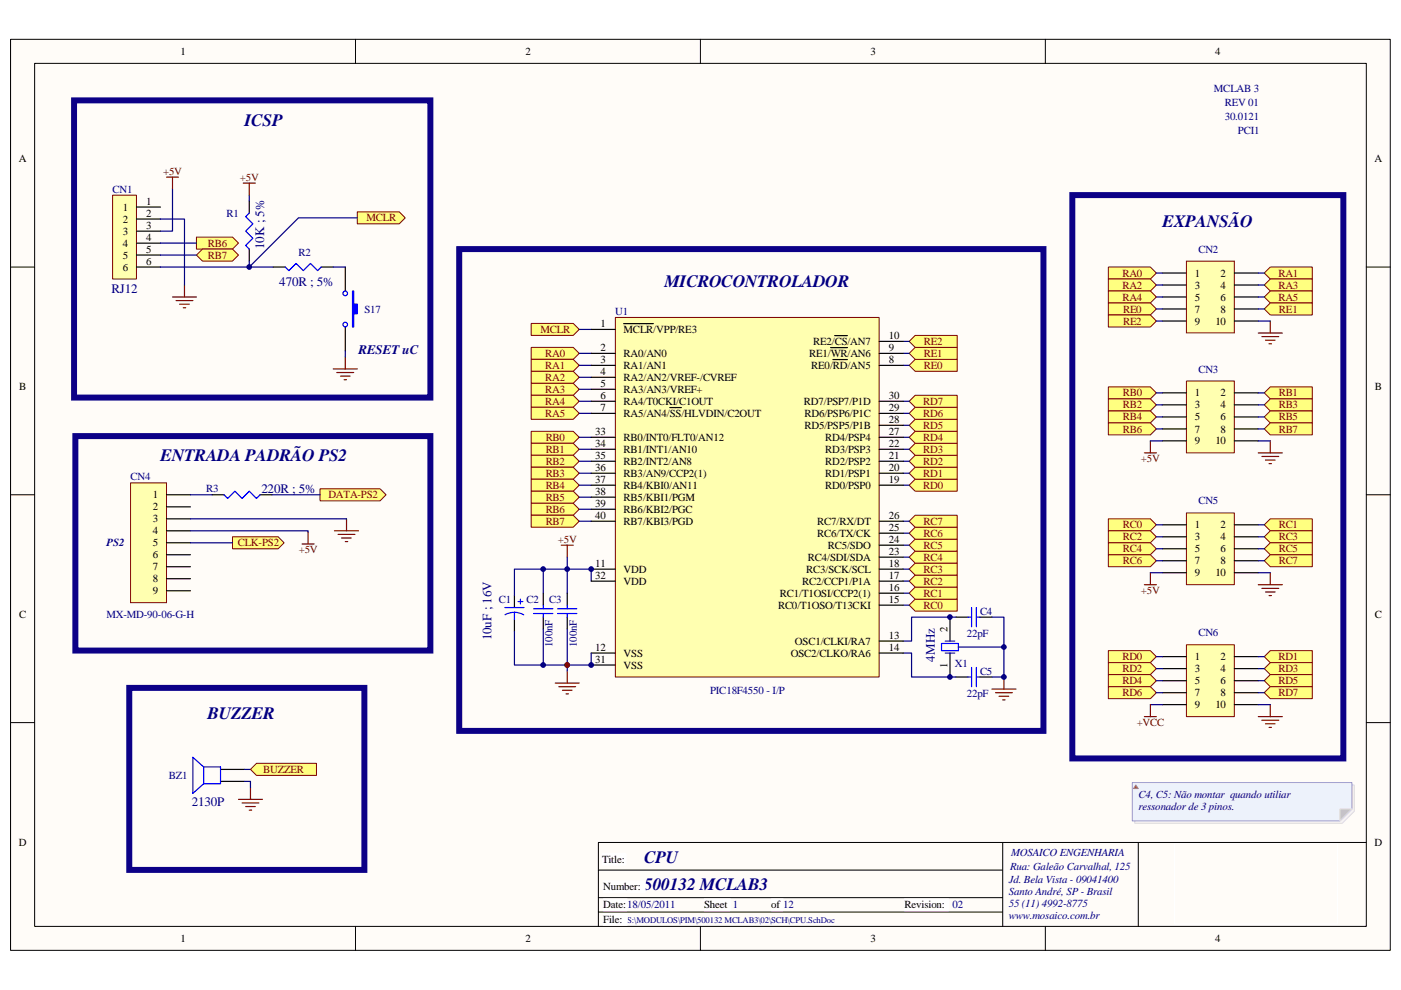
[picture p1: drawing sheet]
<svg xmlns="http://www.w3.org/2000/svg" width="297mm" height="210mm" viewBox="0 0 297 210" stroke-linecap="round" stroke-linejoin="round" font-family="sans-serif">
<path d="M2.3 8.4h292.5v193.2h-292.5z" fill="#fffcf8"/>
<path d="M2.2 8.3h292.6v193.3h-292.6z" fill="none" stroke="#000" stroke-width=".21"/>
<path d="M7.4 13.5h282.3v183h-282.3z" fill="#fffcf8"/>
<g fill="none" stroke="#000" stroke-width=".21">
<path d="M7.3 13.4h282.4v183.1h-282.4zM75.4 8.3v5.1M148.5 8.3v5.1M221.6 8.3v5.1M2.2 56.6h5.1M289.7 56.6h5.1M2.2 104.9h5.1M289.7 104.9h5.1M2.2 153.3h5.1M289.7 153.3h5.1M75.4 196.5v5.1M148.5 196.5v5.1"/>
<path d="M221.6 196.5v5.1"/>
</g>
<circle cx="120.3" cy="141" r=".5" fill="#000080" stroke="#000080" stroke-width=".21"/>
<path d="M127.7 181h5v2.5h-5z" fill="#fff"/>
<path d="M127.7 181h5v2.5h-5z" fill="none" stroke="#fff" stroke-width=".21"/>
<path d="M127.9 186.9h8.9v2.5h-8.9z" fill="#fff"/>
<path d="M127.9 186.9h8.9v2.5h-8.9z" fill="none" stroke="#fff" stroke-width=".21"/>
<path d="M127.9 193.7h5.1v2.5h-5.1z" fill="#fff"/>
<path d="M127.9 193.7h5.1v2.5h-5.1z" fill="none" stroke="#fff" stroke-width=".21"/>
<path d="M212.6 178.7v17.8M241.3 178.7v17.8M289.7 178.7h-162.8v17.8M126.9 184.6h85.7M126.9 190.4h85.7M126.9 193.4h85.7" fill="none" stroke="#000" stroke-width=".21"/>
<path d="M127.9 190.7h5.1v2.5h-5.1z" fill="#fff"/>
<path d="M127.9 190.7h5.1v2.5h-5.1z" fill="none" stroke="#fff" stroke-width=".21"/>
<path d="M149.3 190.7h5.6v2.5h-5.6z" fill="#fff"/>
<path d="M149.3 190.7h5.6v2.5h-5.6z" fill="none" stroke="#fff" stroke-width=".21"/>
<path d="M163.6 190.7h2.4v2.5h-2.4z" fill="#fff"/>
<path d="M163.5 190.7h2.5v2.5h-2.5z" fill="none" stroke="#fff" stroke-width=".21"/>
<path d="M191.8 190.7h9.3v2.5h-9.3z" fill="#fff"/>
<path d="M249 179h34.6v17h-34.6zM191.8 190.7h9.3v2.5h-9.3z" fill="none" stroke="#fff" stroke-width=".21"/>
<path d="M112.6 68.6h8.9l1.3 1.3-1.3 1.2h-8.9z" fill-rule="evenodd" fill="#ffff80" stroke="#800000" stroke-width=".21"/>
<path d="M122.8 69.9h2.5" fill="none" stroke="#000080" stroke-width=".25"/>
<path d="M112.6 73.7h8.9l1.3 1.3-1.3 1.2h-8.9z" fill-rule="evenodd" fill="#ffff80" stroke="#800000" stroke-width=".21"/>
<path d="M122.8 75h2.5" fill="none" stroke="#000080" stroke-width=".25"/>
<path d="M112.6 76.2h8.9l1.3 1.3-1.3 1.3h-8.9z" fill-rule="evenodd" fill="#ffff80" stroke="#800000" stroke-width=".21"/>
<path d="M122.8 77.5h2.5" fill="none" stroke="#000080" stroke-width=".25"/>
<path d="M112.6 78.8h8.9l1.3 1.2-1.3 1.3h-8.9z" fill-rule="evenodd" fill="#ffff80" stroke="#800000" stroke-width=".21"/>
<path d="M122.8 80h2.5" fill="none" stroke="#000080" stroke-width=".25"/>
<path d="M112.6 81.3h8.9l1.3 1.3-1.3 1.2h-8.9z" fill-rule="evenodd" fill="#ffff80" stroke="#800000" stroke-width=".21"/>
<path d="M122.8 82.6h2.5" fill="none" stroke="#000080" stroke-width=".25"/>
<path d="M112.6 83.8h8.9l1.3 1.3-1.3 1.3h-8.9z" fill-rule="evenodd" fill="#ffff80" stroke="#800000" stroke-width=".21"/>
<path d="M122.8 85.1h2.5" fill="none" stroke="#000080" stroke-width=".25"/>
<path d="M112.6 86.4h8.9l1.3 1.3-1.3 1.2h-8.9z" fill-rule="evenodd" fill="#ffff80" stroke="#800000" stroke-width=".21"/>
<path d="M122.8 87.7h2.5" fill="none" stroke="#000080" stroke-width=".25"/>
<path d="M112.6 91.5h8.9l1.3 1.3-1.3 1.2h-8.9z" fill-rule="evenodd" fill="#ffff80" stroke="#800000" stroke-width=".21"/>
<path d="M122.8 92.8h2.5" fill="none" stroke="#000080" stroke-width=".25"/>
<path d="M112.6 94h8.9l1.3 1.3-1.3 1.3h-8.9z" fill-rule="evenodd" fill="#ffff80" stroke="#800000" stroke-width=".21"/>
<path d="M122.8 95.3h2.5" fill="none" stroke="#000080" stroke-width=".25"/>
<path d="M112.6 96.6h8.9l1.3 1.2-1.3 1.3h-8.9z" fill-rule="evenodd" fill="#ffff80" stroke="#800000" stroke-width=".21"/>
<path d="M122.8 97.8h2.5" fill="none" stroke="#000080" stroke-width=".25"/>
<path d="M112.6 99.1h8.9l1.3 1.3-1.3 1.2h-8.9z" fill-rule="evenodd" fill="#ffff80" stroke="#800000" stroke-width=".21"/>
<path d="M122.8 100.4h2.5" fill="none" stroke="#000080" stroke-width=".25"/>
<path d="M112.6 101.6h8.9l1.3 1.3-1.3 1.3h-8.9z" fill-rule="evenodd" fill="#ffff80" stroke="#800000" stroke-width=".21"/>
<path d="M122.8 102.9h2.5" fill="none" stroke="#000080" stroke-width=".25"/>
<path d="M112.6 104.2h8.9l1.3 1.3-1.3 1.2h-8.9z" fill-rule="evenodd" fill="#ffff80" stroke="#800000" stroke-width=".21"/>
<path d="M122.8 105.5h2.5" fill="none" stroke="#000080" stroke-width=".25"/>
<path d="M112.6 106.7h8.9l1.3 1.3-1.3 1.3h-8.9z" fill-rule="evenodd" fill="#ffff80" stroke="#800000" stroke-width=".21"/>
<path d="M122.8 108h2.5" fill="none" stroke="#000080" stroke-width=".25"/>
<path d="M112.6 109.3h8.9l1.3 1.3-1.3 1.2h-8.9z" fill-rule="evenodd" fill="#ffff80" stroke="#800000" stroke-width=".21"/>
<path d="M122.8 110.6h2.5M120.3 133.4v8.9M125.3 123.3v-2.6h-5v5.1" fill="none" stroke="#000080" stroke-width=".25"/>
<path d="M119 115.6h2.5M120.3 115.6v2.6M117.7 144.9h5.1M118.5 145.6h3.5M119.2 146.4h2.1M120 147.2h.5M120.3 142.3v2.6M210.3 146.2h5.1M211.1 146.9h3.5M211.8 147.7h2.1M212.6 148.4h.5M212.8 143.6v2.6" fill="none" stroke="#800000" stroke-width=".25"/>
<path d="M120.3 125.8v2.6M120.3 130.9v2.5M201.4 130.9v5.1M201.4 138.5v5.1M202.7 130.9h2.5M207.8 130.9h2.5M202.7 143.6h2.5M207.8 143.6h2.5" fill="none" stroke="#000" stroke-width=".25"/>
<g fill="none" stroke="#00f" stroke-width=".25">
<path d="M118.2 129.1h4.1M118.2 130.1h4.1M120.3 128.4v.7M120.3 130.1v.8M199.6 136.5h3.6v1.5h-3.6zM200.4 136h2M200.4 138.5h2M205.2 130.9h.8M206 128.9v4M207 130.9h.8M207 128.9v4M205.2 143.6h.8"/>
<path d="M206 141.6v4M207 143.6h.8M207 141.6v4"/>
</g>
<path d="M192.8 128.4l1.2-1.3h8.9v2.5h-8.9z" fill-rule="evenodd" fill="#ffff80" stroke="#800000" stroke-width=".21"/>
<path d="M191.5 128.4h1.3M191.5 138.5h1.8v5.1h9.4M202.7 130.9h-9.4v5.1h-1.8" fill="none" stroke="#000080" stroke-width=".25"/>
<path d="M194 124.5h8.9v2.6h-8.9l-1.2-1.3z" fill-rule="evenodd" fill="#ffff80" stroke="#800000" stroke-width=".21"/>
<path d="M191.5 125.8h1.3" fill="none" stroke="#000080" stroke-width=".25"/>
<path d="M192.8 123.3l1.2-1.3h8.9v2.5h-8.9z" fill-rule="evenodd" fill="#ffff80" stroke="#800000" stroke-width=".21"/>
<path d="M191.5 123.3h1.3" fill="none" stroke="#000080" stroke-width=".25"/>
<path d="M192.8 120.7l1.2-1.3h8.9v2.6h-8.9z" fill-rule="evenodd" fill="#ffff80" stroke="#800000" stroke-width=".21"/>
<path d="M191.5 120.7h1.3" fill="none" stroke="#000080" stroke-width=".25"/>
<path d="M192.8 118.2l1.2-1.3h8.9v2.5h-8.9z" fill-rule="evenodd" fill="#ffff80" stroke="#800000" stroke-width=".21"/>
<path d="M191.5 118.2h1.3" fill="none" stroke="#000080" stroke-width=".25"/>
<path d="M192.8 115.6l1.2-1.2h8.9v2.5h-8.9z" fill-rule="evenodd" fill="#ffff80" stroke="#800000" stroke-width=".21"/>
<path d="M191.5 115.6h1.3" fill="none" stroke="#000080" stroke-width=".25"/>
<path d="M192.8 113.1l1.2-1.3h8.9v2.6h-8.9z" fill-rule="evenodd" fill="#ffff80" stroke="#800000" stroke-width=".21"/>
<path d="M191.5 113.1h1.3" fill="none" stroke="#000080" stroke-width=".25"/>
<path d="M192.8 110.6l1.2-1.3h8.9v2.5h-8.9z" fill-rule="evenodd" fill="#ffff80" stroke="#800000" stroke-width=".21"/>
<path d="M191.5 110.6h1.3" fill="none" stroke="#000080" stroke-width=".25"/>
<path d="M192.8 102.9l1.2-1.3h8.9v2.6h-8.9z" fill-rule="evenodd" fill="#ffff80" stroke="#800000" stroke-width=".21"/>
<path d="M191.5 102.9h1.3" fill="none" stroke="#000080" stroke-width=".25"/>
<path d="M192.8 100.4l1.2-1.3h8.9v2.5h-8.9z" fill-rule="evenodd" fill="#ffff80" stroke="#800000" stroke-width=".21"/>
<path d="M191.5 100.4h1.3" fill="none" stroke="#000080" stroke-width=".25"/>
<path d="M192.8 97.8l1.2-1.2h8.9v2.5h-8.9z" fill-rule="evenodd" fill="#ffff80" stroke="#800000" stroke-width=".21"/>
<path d="M191.5 97.8h1.3" fill="none" stroke="#000080" stroke-width=".25"/>
<path d="M192.8 95.3l1.2-1.3h8.9v2.6h-8.9z" fill-rule="evenodd" fill="#ffff80" stroke="#800000" stroke-width=".21"/>
<path d="M191.5 95.3h1.3" fill="none" stroke="#000080" stroke-width=".25"/>
<path d="M192.8 92.8l1.2-1.3h8.9v2.5h-8.9z" fill-rule="evenodd" fill="#ffff80" stroke="#800000" stroke-width=".21"/>
<path d="M191.5 92.8h1.3" fill="none" stroke="#000080" stroke-width=".25"/>
<path d="M192.8 90.2l1.2-1.3h8.9v2.6h-8.9z" fill-rule="evenodd" fill="#ffff80" stroke="#800000" stroke-width=".21"/>
<path d="M191.5 90.2h1.3" fill="none" stroke="#000080" stroke-width=".25"/>
<path d="M194 86.4h8.9v2.5h-8.9l-1.2-1.2z" fill-rule="evenodd" fill="#ffff80" stroke="#800000" stroke-width=".21"/>
<path d="M191.5 87.7h1.3" fill="none" stroke="#000080" stroke-width=".25"/>
<path d="M192.8 85.1l1.2-1.3h8.9v2.6h-8.9z" fill-rule="evenodd" fill="#ffff80" stroke="#800000" stroke-width=".21"/>
<path d="M191.5 85.1h1.3" fill="none" stroke="#000080" stroke-width=".25"/>
<path d="M192.8 77.5l1.2-1.3h8.9v2.6h-8.9z" fill-rule="evenodd" fill="#ffff80" stroke="#800000" stroke-width=".21"/>
<path d="M191.5 77.5h1.3" fill="none" stroke="#000080" stroke-width=".25"/>
<path d="M192.8 75l1.2-1.3h8.9v2.5h-8.9z" fill-rule="evenodd" fill="#ffff80" stroke="#800000" stroke-width=".21"/>
<path d="M191.5 75h1.3" fill="none" stroke="#000080" stroke-width=".25"/>
<path d="M192.8 72.4l1.2-1.3h8.9v2.6h-8.9z" fill-rule="evenodd" fill="#ffff80" stroke="#800000" stroke-width=".21"/>
<path d="M191.5 72.4h1.3" fill="none" stroke="#000080" stroke-width=".25"/>
<path d="M35.3 37.6h2.5M36.6 37.6v2.5" fill="none" stroke="#800000" stroke-width=".25"/>
<g fill="#ffff80" stroke="#800000" stroke-width=".21">
<path d="M41.7 50.3h7.6l1.3 1.3-1.3 1.2h-7.6z" fill-rule="evenodd"/>
<path d="M41.7 54.1l1.2-1.3h6.4l1.3 1.3-1.3 1.3h-6.4z" fill-rule="evenodd"/>
</g>
<path d="M36.6 63h5.1M37.3 63.8h3.6M38.1 64.5h2M38.9 65.3h.5M39.1 60.5v2.5" fill="none" stroke="#800000" stroke-width=".25"/>
<path d="M23.9 41.4h5v17.8h-5z" fill="#ffffb0"/>
<path d="M23.9 41.4h5v17.8h-5z" fill="none" stroke="#800000" stroke-width=".21"/>
<path d="M28.9 43.9h5.1M28.9 46.5h5.1M28.9 49h5.1M28.9 51.6h5.1M28.9 54.1h5.1M28.9 56.6h5.1M52.8 42.7v2.5M52.8 52.8v2.6" fill="none" stroke="#000" stroke-width=".25"/>
<path d="M52.8 45.2l-.7 .8 1.5 1.5-1.5 1.5 1.5 1.5-1.5 1.6 .7 .7" fill="none" stroke="#00f" stroke-width=".25"/>
<path d="M52.8 41.4v1.3" fill="none" stroke="#000080" stroke-width=".25"/>
<path d="M75.8 44.9h8.8l1.3 1.3-1.3 1.3h-8.8z" fill-rule="evenodd" fill="#ffff80" stroke="#800000" stroke-width=".21"/>
<path d="M57.9 56.6h2.6M68.1 56.6h2.6M73.2 56.6v5.1M73.2 69.4v5M115.2 125.8v2.6M115.2 130.9v2.5" fill="none" stroke="#000" stroke-width=".25"/>
<g fill="none" stroke="#00f" stroke-width=".25">
<path d="M60.5 56.6l.8 .8 1.5-1.5 1.5 1.5 1.5-1.5 1.5 1.5 .8-.8M113.1 129.1h4.1M113.1 130.1h4.1M115.2 128.4v.7M115.2 130.1v.8"/>
<circle cx="73.2" cy="62.2" r=".49"/>
<circle cx="73.2" cy="68.8" r=".49"/>
</g>
<path d="M74.7 61.7h.3v2.8h.8v2h-.8v2.9h-.3z" fill-rule="evenodd" fill="#00f" stroke="#00f" stroke-width=".25"/>
<path d="M70.7 78.3h5.1M71.4 79h3.6M72.2 79.8h2M73.2 75.7v2.6M73 80.5h.5" fill="none" stroke="#800000" stroke-width=".25"/>
<path d="M120.3 118.2v2.5h-5.1v5.1" fill="none" stroke="#000080" stroke-width=".25"/>
<path d="M130.5 67.4h55.9v76.2h-55.9z" fill="#ffffb0"/>
<path d="M130.5 67.3h55.9v76.3h-55.9z" fill="none" stroke="#800000" stroke-width=".21"/>
<g fill="none" stroke="#000" stroke-width=".25">
<path d="M125.3 69.9h5.1M125.3 75h5.1M125.3 77.5h5.1M132.2 68.6h6.3M176.1 73.7h3.6M176.6 76.3h3.1M177 71.2h2.7M186.4 75h5.1M186.4 77.5h5.1M186.4 72.4h5.1M125.3 80h5.1M125.3 82.6h5.1"/>
<path d="M125.3 85.1h5.1M125.3 87.7h5.1M125.3 95.3h5.1M125.3 97.8h5.1M125.3 92.8h5.1M142 86.4h2.5M186.4 85.1h5.1M186.4 87.7h5.1M186.4 95.3h5.1M186.4 97.8h5.1M186.4 92.8h5.1M186.4 90.2h5.1"/>
<path d="M125.3 102.9h5.1M125.3 100.4h5.1M125.3 110.6h5.1M125.3 108h5.1M125.3 105.5h5.1M186.4 102.9h5.1M186.4 100.4h5.1M186.4 110.6h5.1M186.4 113.1h5.1M186.4 115.6h5.1M186.4 118.2h5.1M125.3 138.5h5.1"/>
<path d="M125.3 123.3h5.1M125.3 120.7h5.1M186.4 138.5h5.1M186.4 128.4h5.1M186.4 123.3h5.1M186.4 125.8h5.1M186.4 120.7h5.1M186.4 136h5.1M125.3 141.1h5.1M46.8 163.2h5M46.8 165.7h5"/>
</g>
<path d="M115.2 133.4v7.7h10.1v-2.6M51.8 165.7h1.3v1.3M51.8 163.2h1.3" fill="none" stroke="#000080" stroke-width=".25"/>
<path d="M43.2 162.7l-2.3-2.1v7.7l2.3-2.1M43.2 162.7h3.6v3.5h-3.6M43.2 162.7v3.5" fill="none" stroke="#00f" stroke-width=".25"/>
<path d="M50.6 169.5h5M51.3 170.3h3.6M52.1 171.1h2M52.8 171.8h.6M53.1 167v2.5" fill="none" stroke="#800000" stroke-width=".25"/>
<path d="M54.4 161.9h12.7v2.6h-12.7l-1.3-1.3z" fill-rule="evenodd" fill="#ffff80" stroke="#800000" stroke-width=".21"/>
<path d="M75.8 46.2h-12.5l-10.5 10.4h5.1M109.1 133.9v7.2h6.1M115.2 120.7h-6.1v5.6M210.3 130.9h2.5v6.3h-9.6M212.8 137.2v6.4h-2.5" fill="none" stroke="#000080" stroke-width=".25"/>
<path d="M109.1 126.3v2.6M109.1 131.4v2.5" fill="none" stroke="#000" stroke-width=".25"/>
<path d="M107 128.9h4.1M107.1 130.4l1.1-.4 .9-.1 1.2 .2 .7 .3M109.1 129.9v1.5M109.8 127.6h1M110.3 127.1v1" fill="none" stroke="#00f" stroke-width=".25"/>
<path d="M15.7 21.3h75.5v63h-75.5zM97.4 52.8h123.8v102.2h-123.8zM27.4 145.9h49.9v38.6h-49.9z" fill="none" stroke="#0c0087" stroke-width="1.3"/>
<path d="M251.6 55.4h10.1v15.2h-10.1z" fill="#ffffb0"/>
<path d="M251.5 55.4h10.2v15.2h-10.2z" fill="none" stroke="#800000" stroke-width=".21"/>
<path d="M246.4 57.9h5.1M261.7 57.9h5.1M246.4 60.5h5.1M246.4 63h5.1M246.4 65.5h5.1M246.4 68.1h5.1M261.7 60.5h5.1M261.7 63h5.1M261.7 65.5h5.1M261.7 68.1h5.1" fill="none" stroke="#000" stroke-width=".25"/>
<g fill="#ffff80" stroke="#800000" stroke-width=".21">
<path d="M235 56.6h8.9l1.3 1.3-1.3 1.3h-8.9z" fill-rule="evenodd"/>
<path d="M268.1 57.9l1.2-1.3h8.9v2.6h-8.9z" fill-rule="evenodd"/>
<path d="M235 59.2h8.9l1.3 1.3-1.3 1.2h-8.9z" fill-rule="evenodd"/>
<path d="M269.3 59.2h8.9v2.5h-8.9l-1.2-1.2z" fill-rule="evenodd"/>
<path d="M235 61.7h8.9l1.3 1.3-1.3 1.3h-8.9z" fill-rule="evenodd"/>
<path d="M269.3 61.7h8.9v2.6h-8.9l-1.2-1.3z" fill-rule="evenodd"/>
<path d="M235 64.3h8.9l1.3 1.2-1.3 1.3h-8.9z" fill-rule="evenodd"/>
<path d="M268.1 65.5l1.2-1.2h8.9v2.5h-8.9z" fill-rule="evenodd"/>
<path d="M235 66.8h8.9l1.3 1.3-1.3 1.3h-8.9z" fill-rule="evenodd"/>
</g>
<circle cx="120.3" cy="141" r=".5" fill="#800000" stroke="#800000" stroke-width=".21"/>
<path d="M266.8 70.6h5.1M267.5 71.4h3.6M268.3 72.2h2M269.1 72.9h.5M269.3 68.1v2.5" fill="none" stroke="#800000" stroke-width=".25"/>
<path d="M266.8 68.1h2.5" fill="none" stroke="#000080" stroke-width=".25"/>
<path d="M251.6 80.8h10.1v15.3h-10.1z" fill="#ffffb0"/>
<path d="M251.5 80.8h10.2v15.3h-10.2z" fill="none" stroke="#800000" stroke-width=".21"/>
<path d="M246.4 83.3h5.1M246.4 85.9h5.1M246.4 88.4h5.1M246.4 91h5.1M246.4 93.5h5.1M261.7 83.3h5.1M261.7 85.9h5.1M261.7 88.4h5.1M261.7 91h5.1M261.7 93.5h5.1" fill="none" stroke="#000" stroke-width=".25"/>
<g fill="#ffff80" stroke="#800000" stroke-width=".21">
<path d="M235 82.1h8.9l1.3 1.2-1.3 1.3h-8.9z" fill-rule="evenodd"/>
<path d="M268.1 83.3l1.2-1.2h8.9v2.5h-8.9z" fill-rule="evenodd"/>
<path d="M235 84.6h8.9l1.3 1.3-1.3 1.3h-8.9z" fill-rule="evenodd"/>
<path d="M269.3 84.6h8.9v2.6h-8.9l-1.2-1.3z" fill-rule="evenodd"/>
<path d="M235 87.2h8.9l1.3 1.2-1.3 1.3h-8.9z" fill-rule="evenodd"/>
<path d="M268.1 88.4l1.2-1.2h8.9v2.5h-8.9z" fill-rule="evenodd"/>
<path d="M235 89.7h8.9l1.3 1.3-1.3 1.2h-8.9z" fill-rule="evenodd"/>
<path d="M268.1 91l1.2-1.3h8.9v2.5h-8.9z" fill-rule="evenodd"/>
</g>
<path d="M242.6 96.1h2.6M243.9 93.5v2.6M266.8 96.1h5.1M267.5 96.8h3.6M268.3 97.6h2M269.1 98.3h.5M269.3 93.5v2.6" fill="none" stroke="#800000" stroke-width=".25"/>
<path d="M243.9 93.5h2.5M266.8 93.5h2.5" fill="none" stroke="#000080" stroke-width=".25"/>
<path d="M251.6 108.8h10.1v15.2h-10.1z" fill="#ffffb0"/>
<path d="M251.5 108.8h10.2v15.2h-10.2z" fill="none" stroke="#800000" stroke-width=".21"/>
<path d="M246.4 111.3h5.1M246.4 113.9h5.1M246.4 116.4h5.1M246.4 118.9h5.1M261.7 111.3h5.1M261.7 113.9h5.1M261.7 116.4h5.1M261.7 118.9h5.1M246.4 121.5h5.1M261.7 121.5h5.1" fill="none" stroke="#000" stroke-width=".25"/>
<g fill="#ffff80" stroke="#800000" stroke-width=".21">
<path d="M235 110h8.9l1.3 1.3-1.3 1.3h-8.9z" fill-rule="evenodd"/>
<path d="M268.1 111.3l1.2-1.3h8.9v2.6h-8.9z" fill-rule="evenodd"/>
<path d="M235 112.6h8.9l1.3 1.3-1.3 1.2h-8.9z" fill-rule="evenodd"/>
<path d="M268.1 113.9l1.2-1.3h8.9v2.5h-8.9z" fill-rule="evenodd"/>
<path d="M235 115.1h8.9l1.3 1.3-1.3 1.3h-8.9z" fill-rule="evenodd"/>
<path d="M269.3 115.1h8.9v2.6h-8.9l-1.2-1.3z" fill-rule="evenodd"/>
<path d="M235 117.7h8.9l1.3 1.2-1.3 1.3h-8.9z" fill-rule="evenodd"/>
<path d="M268.1 118.9l1.2-1.2h8.9v2.5h-8.9z" fill-rule="evenodd"/>
</g>
<path d="M242.6 124h2.6M243.9 121.5v2.5M266.8 124h5.1M267.5 124.8h3.6M268.3 125.6h2M269.1 126.3h.5M269.3 121.5v2.5" fill="none" stroke="#800000" stroke-width=".25"/>
<path d="M243.9 121.5h2.5M266.8 121.5h2.5" fill="none" stroke="#000080" stroke-width=".25"/>
<path d="M251.6 136.8h10.1v15.2h-10.1z" fill="#ffffb0"/>
<path d="M251.5 136.8h10.2v15.2h-10.2z" fill="none" stroke="#800000" stroke-width=".21"/>
<path d="M246.4 139.3h5.1M261.7 139.3h5.1M246.4 141.8h5.1M246.4 144.4h5.1M246.4 146.9h5.1M246.4 149.5h5.1M261.7 141.8h5.1M261.7 144.4h5.1M261.7 146.9h5.1M261.7 149.5h5.1" fill="none" stroke="#000" stroke-width=".25"/>
<g fill="#ffff80" stroke="#800000" stroke-width=".21">
<path d="M235 138h8.9l1.3 1.3-1.3 1.2h-8.9z" fill-rule="evenodd"/>
<path d="M269.3 138h8.9v2.5h-8.9l-1.2-1.2z" fill-rule="evenodd"/>
<path d="M235 140.5h8.9l1.3 1.3-1.3 1.3h-8.9z" fill-rule="evenodd"/>
<path d="M269.3 140.5h8.9v2.6h-8.9l-1.2-1.3z" fill-rule="evenodd"/>
<path d="M235 143.1h8.9l1.3 1.3-1.3 1.2h-8.9z" fill-rule="evenodd"/>
<path d="M269.3 143.1h8.9v2.5h-8.9l-1.2-1.2z" fill-rule="evenodd"/>
<path d="M235 145.6h8.9l1.3 1.3-1.3 1.3h-8.9z" fill-rule="evenodd"/>
<path d="M269.3 145.6h8.9v2.6h-8.9l-1.2-1.3z" fill-rule="evenodd"/>
</g>
<path d="M266.8 152h5.1M267.5 152.8h3.6M268.3 153.5h2M269.1 154.3h.5M269.3 149.5v2.5" fill="none" stroke="#800000" stroke-width=".25"/>
<g fill="none" stroke="#000080" stroke-width=".25">
<path d="M245.2 57.9h1.2M266.8 57.9h1.3M245.2 60.5h1.2M245.2 63h1.2M245.2 65.5h1.2M245.2 68.1h1.2M266.8 60.5h1.3M266.8 63h1.3M266.8 65.5h1.3M245.2 83.3h1.2M245.2 85.9h1.2M245.2 88.4h1.2"/>
<path d="M245.2 91h1.2M266.8 83.3h1.3M266.8 85.9h1.3M266.8 88.4h1.3M266.8 91h1.3M245.2 111.3h1.2M245.2 113.9h1.2M245.2 116.4h1.2M245.2 118.9h1.2M266.8 111.3h1.3M266.8 113.9h1.3M266.8 116.4h1.3"/>
<path d="M266.8 118.9h1.3M245.2 139.3h1.2M266.8 139.3h1.3M243.9 149.5h2.5M245.2 141.8h1.2M245.2 144.4h1.2M245.2 146.9h1.2M266.8 141.8h1.3M266.8 144.4h1.3M266.8 146.9h1.3M266.8 149.5h2.5"/>
</g>
<path d="M227.3 41.4h57.5v119.5h-57.5z" fill="none" stroke="#0c0087" stroke-width="1.3"/>
<path d="M27.7 102.4h7.6v25.4h-7.6z" fill="#ffffb0"/>
<path d="M27.7 102.4h7.6v25.4h-7.6z" fill="none" stroke="#800000" stroke-width=".21"/>
<path d="M35.3 104.9h5.1M35.3 107.5h5.1M35.3 110h5.1M35.3 112.6h5.1M35.3 115.1h5.1M35.3 117.7h5.1M35.3 120.2h5.1M35.3 122.7h5.1M35.3 125.3h5.1" fill="none" stroke="#000" stroke-width=".25"/>
<path d="M67.9 103.7h12.7l1.2 1.2-1.2 1.3h-12.7z" fill-rule="evenodd" fill="#ffff80" stroke="#800000" stroke-width=".21"/>
<path d="M64 115.4h2.6M65.3 112.8v2.6M70.9 112.6h5.1M71.7 113.3h3.5M72.4 114.1h2.1M73.2 114.9h.5M73.5 110v2.6" fill="none" stroke="#800000" stroke-width=".25"/>
<path d="M49.3 113.9h9.7l1.2 1.2-1.2 1.3h-9.7z" fill-rule="evenodd" fill="#ffff80" stroke="#800000" stroke-width=".21"/>
<path d="M45 104.9h2.5M55.1 104.9h2.6" fill="none" stroke="#000" stroke-width=".25"/>
<path d="M47.5 104.9l.8 .8 1.5-1.5 1.5 1.5 1.5-1.5 1.6 1.5 .7-.8" fill="none" stroke="#00f" stroke-width=".25"/>
<path d="M16 92.5h75.2v45.5h-75.2z" fill="none" stroke="#0c0087" stroke-width="1.3"/>
<path d="M34 51.6h7.7M34 54.1h7.7M34 46.5h5.1v14M36.6 40.1v8.9h-2.6M52.8 55.4v1.2h-18.8M70.7 56.6h2.5M73.2 74.4v1.3M40.4 104.9h4.6M40.4 112.6h24.9v.2M40.4 110h33.1M40.4 115.1h8.9M57.7 104.9h10.2" fill="none" stroke="#000080" stroke-width=".25"/>
<path d="M51.6 38.8h2.5M52.8 38.8v2.6M242.6 152h2.6M243.9 149.5v2.5" fill="none" stroke="#800000" stroke-width=".25"/>
<path d="M240.6 166.5h46.5v5.6l-2.5 2.5h-44z" fill-rule="evenodd" fill="#f5f3f0" stroke="#dbdce2" stroke-width=".21"/>
<path d="M240.1 166h46.5v5.6l-2.5 2.5h-44z" fill-rule="evenodd" fill="#edf2fb" stroke="#909ec9" stroke-width=".21"/>
<path d="M284.1 171.6h2.5l-2.5 2.5z" fill="#cbc9c6" stroke="#dbdce2" stroke-width=".21"/>
<path d="M240.8 166.5l.5 .8h-1z" fill="#fb3032" stroke="#a57da1" stroke-width=".21"/>
<g fill="#000080" stroke="#000080" stroke-width=".21">
<circle cx="52.8" cy="56.6" r=".49"/>
<circle cx="115.2" cy="141" r=".49"/>
<circle cx="115.2" cy="120.7" r=".49"/>
<circle cx="120.3" cy="120.7" r=".5"/>
<circle cx="125.3" cy="141" r=".49"/>
<circle cx="125.3" cy="120.7" r=".49"/>
<circle cx="201.4" cy="143.6" r=".49"/>
<circle cx="201.4" cy="130.9" r=".49"/>
<circle cx="212.8" cy="143.6" r=".49"/>
<circle cx="212.8" cy="137.2" r=".49"/>
</g>
<g font-size="3.7" fill="#000080">
<text x="51.9" y="26.6">ICSP</text>
<text x="246.4" y="48.2">EXPANSÃO</text>
<text x="140.9" y="60.9">MICROCONTROLADOR</text>
<text x="34" y="97.8">ENTRADA PADRÃO PS2</text>
<text x="44" y="152.5">BUZZER</text>
<text x="136.6" y="183">CPU</text>
<text x="136.6" y="188.8">500132 MCLAB3</text>
</g>
<g font-size="2.8" fill="#000080">
<text x="56" y="52.8" transform="rotate(-90 56 52.8)">10K ; 5%</text>
<text x="23.6" y="62.1">RJ12</text>
<text x="59.2" y="60.6">470R ; 5%</text>
<text x="76" y="75.1">RESET uC</text>
<text x="55.4" y="104.6">220R ; 5%</text>
<text x="104.2" y="135.8" transform="rotate(-90 104.2 135.8)">10uF ; 16V</text>
<text x="198.2" y="140.3" transform="rotate(-90 198.2 140.3)">4MHz</text>
<text x="40.7" y="170.9">2130P</text>
</g>
<g font-size="2.3">
<text x="38.3" y="11.6">1</text>
<text x="111.4" y="11.6">2</text>
<text x="184.5" y="11.6">3</text>
<text x="257.7" y="11.6">4</text>
<text x="4" y="34.5">A</text>
<text x="291.4" y="34.5">A</text>
<text x="26.1" y="44.7">1</text>
<text x="26.1" y="47.2">2</text>
<text x="31" y="43.4">1</text>
<text x="31" y="46">2</text>
<text x="26.1" y="49.8">3</text>
<text x="26.1" y="52.3">4</text>
<text x="31" y="48.5">3</text>
<text x="31" y="51">4</text>
<text x="31" y="53.6">5</text>
<text x="26.1" y="54.9">5</text>
<text x="26.1" y="57.4">6</text>
<text x="31" y="56.1">6</text>
<text x="253.3" y="58.7">1</text>
<text x="258.8" y="58.7">2</text>
<text x="253.3" y="61.2">3</text>
<text x="253.3" y="63.8">5</text>
<text x="258.8" y="61.2">4</text>
<text x="258.8" y="63.8">6</text>
<text x="127.3" y="69.3">1</text>
<text x="132.2" y="70.6">MCLR/VPP/RE3</text>
<text x="188.4" y="71.9">10</text>
<text x="253.3" y="66.3">7</text>
<text x="253.3" y="68.8">9</text>
<text x="257.7" y="68.8">10</text>
<text x="258.8" y="66.3">8</text>
<text x="127.3" y="74.4">2</text>
<text x="127.3" y="77">3</text>
<text x="132.2" y="75.7">RA0/AN0</text>
<text x="171.6" y="75.7">RE1/WR/AN6</text>
<text x="172.4" y="73.2">RE2/CS/AN7</text>
<text x="188.4" y="74.4">9</text>
<text x="188.4" y="77">8</text>
<text x="4" y="82.8">B</text>
<text x="127.3" y="79.5">4</text>
<text x="127.3" y="82.1">5</text>
<text x="132.2" y="78.3">RA1/AN1</text>
<text x="132.2" y="80.8">RA2/AN2/VREF-/CVREF</text>
<text x="132.2" y="83.3">RA3/AN3/VREF+</text>
<text x="172" y="78.3">RE0/RD/AN5</text>
<text x="291.5" y="82.8">B</text>
<text x="127.3" y="84.6">6</text>
<text x="127.3" y="87.1">7</text>
<text x="132.2" y="85.9">RA4/T0CKI/C1OUT</text>
<text x="132.2" y="88.4">RA5/AN4/SS/HLVDIN/C2OUT</text>
<text x="170.4" y="85.9">RD7/PSP7/P1D</text>
<text x="170.6" y="88.4">RD6/PSP6/P1C</text>
<text x="188.4" y="87.1">29</text>
<text x="188.4" y="89.7">28</text>
<text x="188.4" y="84.6">30</text>
<text x="253.3" y="84.1">1</text>
<text x="253.3" y="86.6">3</text>
<text x="253.3" y="89.2">5</text>
<text x="258.8" y="84.1">2</text>
<text x="258.8" y="86.6">4</text>
<text x="258.8" y="89.2">6</text>
<text x="126.2" y="94.8">34</text>
<text x="126.2" y="92.2">33</text>
<text x="132.2" y="93.5">RB0/INT0/FLT0/AN12</text>
<text x="170.6" y="91">RD5/PSP5/P1B</text>
<text x="175" y="93.5">RD4/PSP4</text>
<text x="188.4" y="94.8">22</text>
<text x="188.4" y="92.2">27</text>
<text x="253.3" y="91.7">7</text>
<text x="253.3" y="94.3">9</text>
<text x="257.7" y="94.3">10</text>
<text x="258.8" y="91.7">8</text>
<text x="126.2" y="99.9">36</text>
<text x="126.2" y="97.3">35</text>
<text x="132.2" y="101.1">RB3/AN9/CCP2(1)</text>
<text x="132.2" y="98.6">RB2/INT2/AN8</text>
<text x="132.2" y="96.1">RB1/INT1/AN10</text>
<text x="175" y="96.1">RD3/PSP3</text>
<text x="175" y="98.6">RD2/PSP2</text>
<text x="175" y="101.1">RD1/PSP1</text>
<text x="188.4" y="97.3">21</text>
<text x="188.4" y="99.9">20</text>
<text x="32.4" y="105.7">1</text>
<text x="126.2" y="102.4">37</text>
<text x="126.2" y="107.5">39</text>
<text x="126.2" y="104.9">38</text>
<text x="132.2" y="103.7">RB4/KBI0/AN11</text>
<text x="132.2" y="106.2">RB5/KBI1/PGM</text>
<text x="175" y="103.7">RD0/PSP0</text>
<text x="188.4" y="102.4">19</text>
<text x="32.4" y="108.2">2</text>
<text x="32.4" y="110.8">3</text>
<text x="32.4" y="113.3">4</text>
<text x="126.2" y="110">40</text>
<text x="132.2" y="111.3">RB7/KBI3/PGD</text>
<text x="132.2" y="108.8">RB6/KBI2/PGC</text>
<text x="173.3" y="111.3">RC7/RX/DT</text>
<text x="173.3" y="113.9">RC6/TX/CK</text>
<text x="188.4" y="110">26</text>
<text x="188.4" y="112.6">25</text>
<text x="253.3" y="112.1">1</text>
<text x="258.8" y="112.1">2</text>
<text x="32.4" y="115.9">5</text>
<text x="32.4" y="118.4">6</text>
<text x="171.3" y="118.9">RC4/SDI/SDA</text>
<text x="175.5" y="116.4">RC5/SDO</text>
<text x="188.4" y="115.1">24</text>
<text x="188.4" y="117.7">23</text>
<text x="253.3" y="114.6">3</text>
<text x="253.3" y="117.2">5</text>
<text x="253.3" y="119.7">7</text>
<text x="258.8" y="114.6">4</text>
<text x="258.8" y="117.2">6</text>
<text x="258.8" y="119.7">8</text>
<text x="32.4" y="121">7</text>
<text x="32.4" y="123.5">8</text>
<text x="126.2" y="122.7">32</text>
<text x="126.2" y="120.2">11</text>
<text x="132.2" y="124">VDD</text>
<text x="132.2" y="121.5">VDD</text>
<text x="170" y="124">RC2/CCP1/P1A</text>
<text x="170.9" y="121.5">RC3/SCK/SCL</text>
<text x="188.4" y="122.7">17</text>
<text x="188.4" y="125.3">16</text>
<text x="188.4" y="120.2">18</text>
<text x="253.3" y="122.2">9</text>
<text x="257.7" y="122.2">10</text>
<text x="4" y="131.1">C</text>
<text x="32.4" y="126">9</text>
<text x="165" y="129.1">RC0/T1OSO/T13CKI</text>
<text x="165.4" y="126.6">RC1/T1OSI/CCP2(1)</text>
<text x="188.4" y="127.8">15</text>
<text x="291.5" y="131.1">C</text>
<text x="168.5" y="136.7">OSC1/CLKI/RA7</text>
<text x="188.4" y="135.5">13</text>
<text x="200.9" y="133.9" transform="rotate(-90 200.9 133.9)">2</text>
<text x="126.2" y="138">12</text>
<text x="126.2" y="140.5">31</text>
<text x="132.2" y="139.3">VSS</text>
<text x="132.2" y="141.8">VSS</text>
<text x="167.7" y="139.3">OSC2/CLKO/RA6</text>
<text x="188.4" y="138">14</text>
<text x="200.9" y="141.7" transform="rotate(-90 200.9 141.7)">1</text>
<text x="253.3" y="140">1</text>
<text x="253.3" y="142.6">3</text>
<text x="258.8" y="140">2</text>
<text x="258.8" y="142.6">4</text>
<text x="253.3" y="145.1">5</text>
<text x="253.3" y="147.7">7</text>
<text x="258.8" y="145.1">6</text>
<text x="258.8" y="147.7">8</text>
<text x="253.3" y="150.2">9</text>
<text x="257.7" y="150.2">10</text>
<text x="4" y="179.4">D</text>
<text x="291.4" y="179.4">D</text>
<text x="127.7" y="183">Title:</text>
<text x="127.9" y="188.8">Number:</text>
<text x="127.9" y="195.7">File:</text>
<text x="127.9" y="192.6">Date:18/05/2011</text>
<text x="149.3" y="192.6">Sheet</text>
<text x="163.5" y="192.6">of</text>
<text x="191.7" y="192.6">Revision:</text>
<text x="38.3" y="199.8">1</text>
<text x="111.4" y="199.8">2</text>
<text x="184.5" y="199.8">3</text>
<text x="257.7" y="199.8">4</text>
</g>
<g font-size="2.3" fill="#000080">
<text x="257.4" y="19.5">MCLAB 3</text>
<text x="259.7" y="22.6">REV 01</text>
<text x="259.7" y="25.4">30.0121</text>
<text x="262.5" y="28.4">PCI1</text>
<text x="23.9" y="40.9">CN1</text>
<text x="48" y="46">R1</text>
<text x="254.1" y="53.6">CN2</text>
<text x="63.3" y="54.4">R2</text>
<text x="77.3" y="66.3">S17</text>
<text x="130.4" y="66.8">U1</text>
<text x="254.1" y="79">CN3</text>
<text x="27.7" y="101.9">CN4</text>
<text x="43.7" y="104.4">R3</text>
<text x="254.1" y="107">CN5</text>
<text x="22.6" y="115.9">PS2</text>
<text x="22.6" y="131.1">MX-MD-90-06-G-H</text>
<text x="105.8" y="127.8">C1</text>
<text x="111.6" y="127.8">C2</text>
<text x="116.5" y="127.8">C3</text>
<text x="207.8" y="130.4">C4</text>
<text x="117.2" y="137.3" transform="rotate(-90 117.2 137.3)">100nF</text>
<text x="122.3" y="137.3" transform="rotate(-90 122.3 137.3)">100nF</text>
<text x="205" y="135.2">22pF</text>
<text x="254.1" y="135">CN6</text>
<text x="202.4" y="141.6">X1</text>
<text x="207.8" y="143.1">C5</text>
<text x="150.6" y="147.2">PIC18F4550 - I/P</text>
<text x="205" y="147.9">22pF</text>
<text x="35.8" y="165.2">BZ1</text>
<text x="241.4" y="169.2">C4, C5: Não montar quando utiliar</text>
<text x="241.4" y="171.7">ressonador de 3 pinos.</text>
<text x="214.1" y="184.5">Rua: Galeão Carvalhal, 125</text>
<text x="214.4" y="181.5">MOSAICO ENGENHARIA</text>
<text x="213.9" y="187.3">Jd. Bela Vista - 09041400</text>
<text x="213.9" y="189.9">Santo André, SP - Brasil</text>
<text x="155.4" y="192.7">1</text>
<text x="166.1" y="192.7">12</text>
<text x="201.9" y="192.7">02</text>
<text x="213.9" y="192.4">55 (11) 4992-8775</text>
<text x="213.9" y="195">www.mosaico.com.br</text>
</g>
<g font-size="2.3" fill="#800000">
<text x="34.6" y="37.1">+5V</text>
<text x="50.9" y="38.3">+5V</text>
<text x="77.7" y="47">MCLR</text>
<text x="44.1" y="52.3">RB6</text>
<text x="44.1" y="54.9">RB7</text>
<text x="238" y="58.7">RA0</text>
<text x="271" y="58.7">RA1</text>
<text x="238" y="61.2">RA2</text>
<text x="238" y="63.8">RA4</text>
<text x="271" y="61.2">RA3</text>
<text x="271" y="63.8">RA5</text>
<text x="114.6" y="70.6">MCLR</text>
<text x="238.1" y="66.3">RE0</text>
<text x="238.1" y="68.8">RE2</text>
<text x="271.2" y="66.3">RE1</text>
<text x="115.6" y="75.7">RA0</text>
<text x="195.9" y="75.7">RE1</text>
<text x="195.9" y="73.2">RE2</text>
<text x="115.6" y="78.3">RA1</text>
<text x="115.6" y="80.8">RA2</text>
<text x="115.6" y="83.3">RA3</text>
<text x="195.9" y="78.3">RE0</text>
<text x="115.6" y="85.9">RA4</text>
<text x="115.6" y="88.4">RA5</text>
<text x="195.7" y="88.4">RD6</text>
<text x="195.7" y="85.9">RD7</text>
<text x="238.1" y="84.1">RB0</text>
<text x="238.1" y="86.6">RB2</text>
<text x="238.1" y="89.2">RB4</text>
<text x="271.1" y="84.1">RB1</text>
<text x="271.1" y="86.6">RB3</text>
<text x="271.1" y="89.2">RB5</text>
<text x="115.7" y="93.5">RB0</text>
<text x="195.7" y="93.5">RD4</text>
<text x="195.7" y="91">RD5</text>
<text x="238.1" y="91.7">RB6</text>
<text x="271.1" y="91.7">RB7</text>
<text x="115.7" y="96.1">RB1</text>
<text x="115.7" y="98.6">RB2</text>
<text x="115.7" y="101.1">RB3</text>
<text x="195.7" y="101.1">RD1</text>
<text x="195.7" y="98.6">RD2</text>
<text x="195.7" y="96.1">RD3</text>
<text x="241.9" y="98">+5V</text>
<text x="69.6" y="105.7">DATA-PS2</text>
<text x="115.7" y="103.7">RB4</text>
<text x="115.7" y="106.2">RB5</text>
<text x="195.7" y="103.7">RD0</text>
<text x="115.7" y="108.8">RB6</text>
<text x="115.7" y="111.3">RB7</text>
<text x="195.8" y="113.9">RC6</text>
<text x="195.8" y="111.3">RC7</text>
<text x="238.1" y="112.1">RC0</text>
<text x="271.1" y="112.1">RC1</text>
<text x="50.4" y="115.9">CLK-PS2</text>
<text x="63.3" y="117.4">+5V</text>
<text x="118.3" y="115.1">+5V</text>
<text x="195.8" y="118.9">RC4</text>
<text x="195.8" y="116.4">RC5</text>
<text x="238.1" y="114.6">RC2</text>
<text x="238.1" y="117.2">RC4</text>
<text x="238.1" y="119.7">RC6</text>
<text x="271.1" y="114.6">RC3</text>
<text x="271.1" y="117.2">RC5</text>
<text x="271.1" y="119.7">RC7</text>
<text x="195.8" y="124">RC2</text>
<text x="195.8" y="121.5">RC3</text>
<text x="195.8" y="129.1">RC0</text>
<text x="195.8" y="126.6">RC1</text>
<text x="241.9" y="126">+5V</text>
<text x="238" y="140">RD0</text>
<text x="238" y="142.6">RD2</text>
<text x="271" y="140">RD1</text>
<text x="271" y="142.6">RD3</text>
<text x="238" y="145.1">RD4</text>
<text x="238" y="147.7">RD6</text>
<text x="271" y="145.1">RD5</text>
<text x="271" y="147.7">RD7</text>
<text x="241" y="154">+VCC</text>
<text x="55.8" y="163.9">BUZZER</text>
</g>
<text font-size="1.8" fill="#000080" x="133" y="195.8">S:\MODULOS\PIM\500132 MCLAB3\02\SCH\CPU.SchDoc</text>
</svg>
